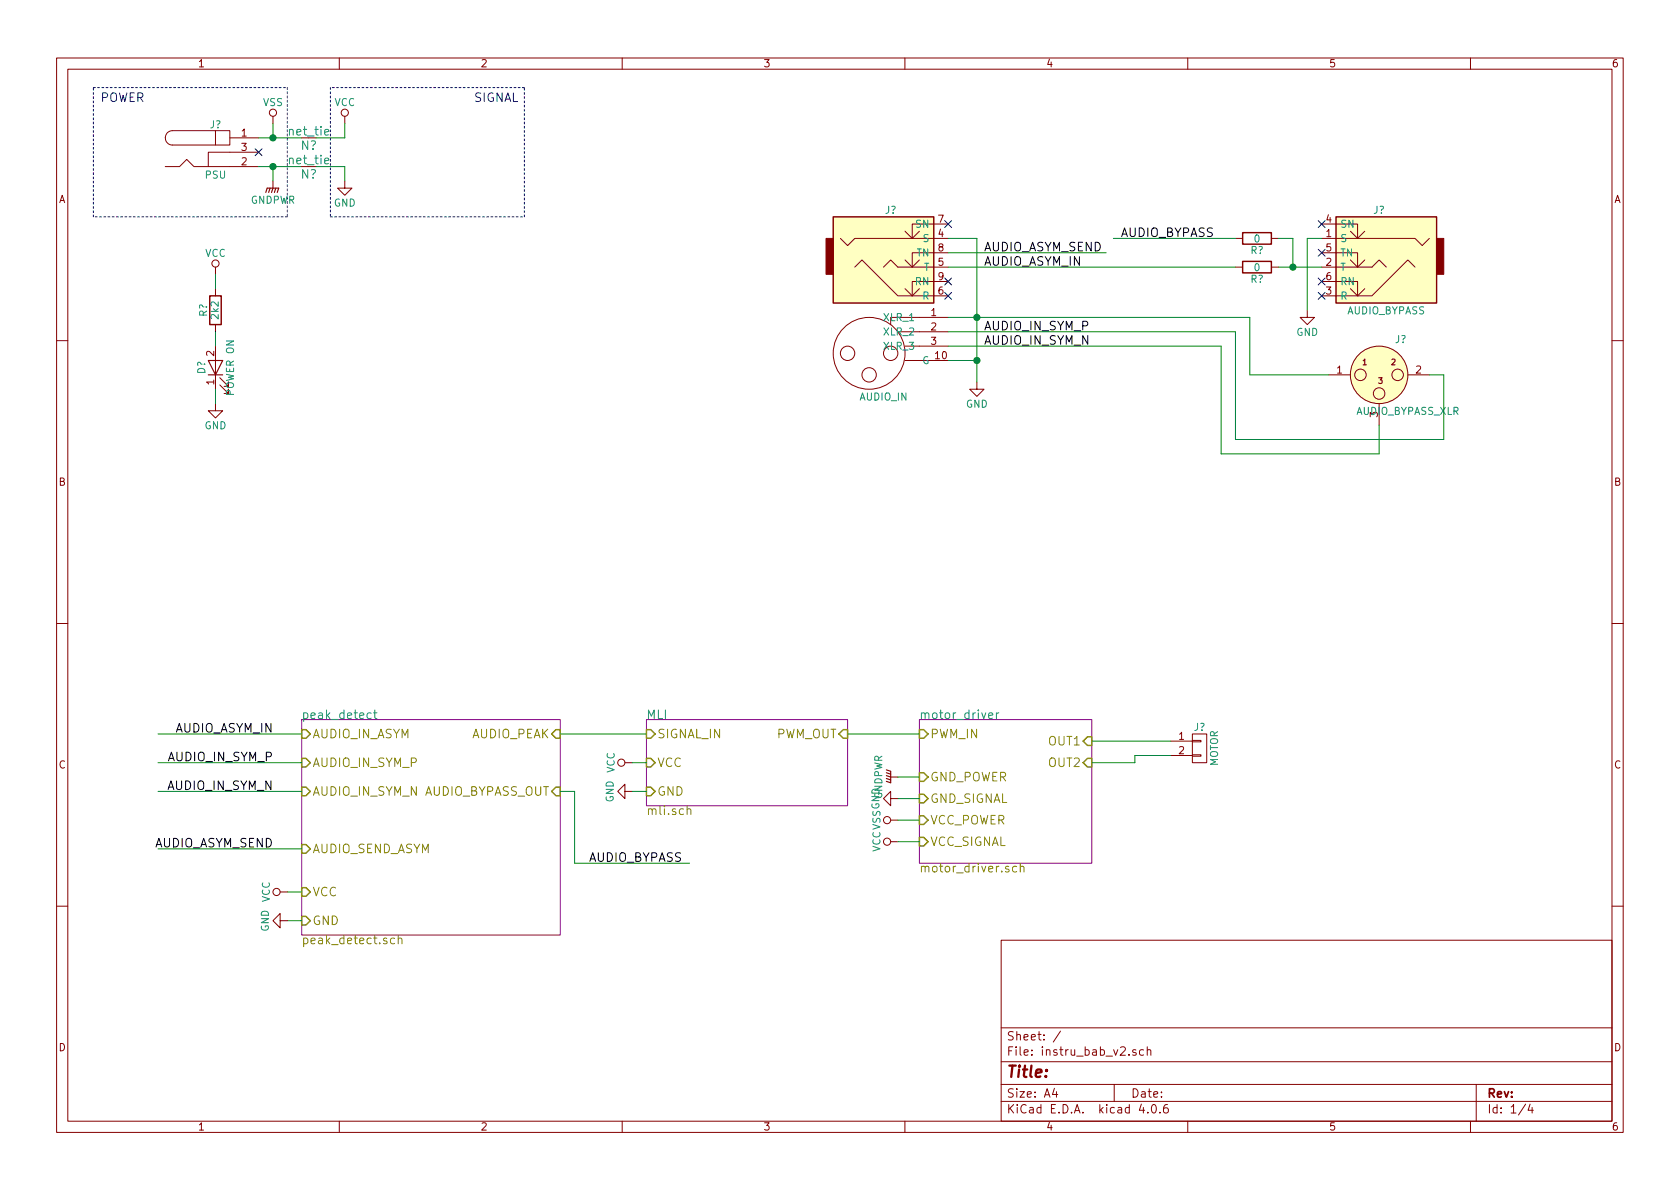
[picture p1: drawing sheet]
<svg xmlns="http://www.w3.org/2000/svg" width="297mm" height="210mm" viewBox="0 0 297 210" stroke-linecap="round" stroke-linejoin="round" font-family="sans-serif">
<g fill="none" stroke="#840000" stroke-width=".18">
<path d="M10 10.3h277v189.9h-277zM12 12.2h273v186.1h-273zM60 10.3v1.9M110 10.3v1.9M160 10.3v1.9M210 10.3v1.9M260 10.3v1.9M29.2 29.5h2.5l1.3-1.3 1.3 1.3h11.4M38.1 23.1h2.5v2.5h-2.5zM38.1 23.1h-7.6a1.27 1.27 0 0 0-1.3 1.3 1.27 1.27 0 0 0 1.3 1.2h7.6M40.6 24.4h5.1M45.7 26.9h-8.9v2.6"/>
<path d="M48.3 20.6v1.2M48.3 32v1.3M61 32v1.3h1.2l-1.2 1.2-1.3-1.2h1.3M61 20.6v1.2M167.6 39.6h-6.3v2.6M233.7 39.6h6.3v2.6M38.1 47.2v1.3M38.1 51v1.3M38.1 57.4v1.3M148.6 42.2l1.3 1.2 1.2-1.2h16.5M151.1 47.2l1.3-1.2 6.3 6.3h8.9M156.2 47.2l1.3-1.2 1.2 1.2h8.9"/>
<path d="M158.7 58.7h8.9M160 51l1.3 1.3 1.3-1.3M160 46l1.3 1.2 1.3-1.2M160 40.9l1.3 1.3 1.3-1.3M167.6 49.8h-6.3v2.5M167.6 44.7h-6.3v2.5M167.6 56.1h-10.1v1.3M218.4 47.2h1.3M218.4 42.2h1.3M224.8 47.2h1.3M224.8 42.2h1.3M231.1 54.9v1.2h1.3l-1.3 1.3-1.2-1.3h1.2"/>
<path d="M233.7 49.8h6.3v2.5M233.7 44.7h6.3v2.5M233.7 42.2h16.5l1.3 1.2 1.2-1.2M233.7 47.2h8.9l1.2-1.2 1.3 1.2M238.8 51l1.2 1.3 1.3-1.3M238.8 46l1.2 1.2 1.3-1.2M238.8 40.9l1.2 1.3 1.3-1.3M250.2 47.2l-1.3-1.2-6.3 6.3h-8.9M10 60.2h2M38.1 71.4v1.2h1.3l-1.3 1.3-1.3-1.3h1.3M38.1 61.2v7.6M38.9 68.1l1.5 1.5v-.8v.8h-.8"/>
<path d="M38.9 66.8l1.5 1.5v-.7v.7h-.8M160 61.2h7.6M160 63.7h5.1M172.7 67.6v1.2h1.3l-1.3 1.3-1.3-1.3h1.3M234.9 66.3h3.9M243.8 71.4v3.8M248.9 66.3h3.8M285 60.2h2M10 110.3h2M285 110.3h2M110.5 139.9v-1.2l-1.3 1.2 1.3 1.3v-1.3h1.3M110.5 134.9h1.3"/>
<path d="M157.5 137.4h1.2M207 131.1h3.8M207 133.6h3.8M210.8 133.5h1.5v.2h-1.5zM210.8 130.9h1.5v.3h-1.5zM210.8 129.8h2.6v5.1h-2.6zM49.5 157.7h1.3M157.5 141.2v-1.3l-1.3 1.3 1.3 1.3v-1.3h1.2M157.5 148.8h1.2M157.5 145h1.2M10 160.2h2M49.5 162.8v-1.3l-1.2 1.3 1.2 1.3v-1.3h1.3"/>
<path d="M177 166.3h108v32h-108zM285 160.2h2M60 198.3v1.9M110 198.3v1.9M160 198.3v1.9M177 194.8h108M177 191.8h108M177 187.8h108M177 181.8h108M186.4 192.5l-.3 1h.9M186.8 193v1M187.5 182.3l-1.3 2"/>
<path d="M197 191.8v3M200.8 185.7a.37 .37 0 0 0-.5 .1v.2l.5 .2 .1 .1-.2 .3-.4-.1M201.8 195.2l-.4 1.1h1M202.2 185.7l-.4-.1-.3 .3v.6l.3 .1 .4-.1M202.8 185.7l.2-.1 .4 .1 .1 .9M202.8 185.1v1.5M202.9 196.7v.1M203.8 195.4l.1-.1a.81 .81 0 0 1 .6 .6 .81 .81 0 0 1-.3 .8l-.1 .1a.8 .8 0 0 1-.6-.6 .8 .8 0 0 1 .3-.8zM205.1 196.7v.1M206.4 195.3a.59 .59 0 0 0-.7 .7l.1 .7 .2 .1 .5-.1 .1-.5-.2-.2-.4-.1-.3 .3M210 198.3v1.9M260 198.3v1.9"/>
<path d="M261 191.8v6.5M269.7 195.2l-1.2 2M270.5 195.2l-.3 1.1h.9M270.9 195.8v1"/>
<circle cx="48.3" cy="19.9" r=".63"/>
<circle cx="61" cy="19.9" r=".63"/>
<circle cx="38.1" cy="46.6" r=".63"/>
<circle cx="149.9" cy="62.5" r="1.27"/>
<circle cx="153.7" cy="62.5" r="6.3"/>
<circle cx="153.7" cy="66.3" r="1.27"/>
<circle cx="157.5" cy="62.5" r="1.27"/>
<circle cx="240.5" cy="66.3" r="1.02"/>
<circle cx="243.8" cy="66.3" r="5.1"/>
<circle cx="243.8" cy="69.6" r="1.02"/>
<circle cx="247.1" cy="66.3" r="1.02"/>
<circle cx="109.9" cy="134.9" r=".63"/>
<circle cx="48.9" cy="157.7" r=".63"/>
<circle cx="156.8" cy="145" r=".63"/>
<circle cx="156.8" cy="148.8" r=".63"/>
</g>
<g fill="#ffffc2" stroke="#ffffc2" stroke-width=".18">
<path d="M147.3 38.3h17.8v15.3h-17.8z"/>
<path d="M236.2 38.3h17.8v15.3h-17.8z"/>
<circle cx="243.8" cy="66.3" r="5.1"/>
</g>
<path d="M147.3 38.3h17.8v15.3h-17.8zM236.2 38.3h17.8v15.3h-17.8zM37.1 52.3h2v5.1h-2zM219.7 46.2h5.1v2.1h-5.1zM219.7 41.1h5.1v2.1h-5.1z" fill="none" stroke="#840000" stroke-width=".25"/>
<g fill="#840000" stroke="#840000" stroke-width=".18">
<path d="M146 42.2h1.3v6.3h-1.3z"/>
<path d="M254 42.2h1.3v6.3h-1.3z"/>
</g>
<path d="M53.3 127.2h45.8v38.1h-45.8zM114.3 127.2h35.6v15.3h-35.6zM162.6 127.2h30.4v25.4h-30.4z" fill="none" stroke="#840084" stroke-width=".18"/>
<path d="M65.6 126.1a.48 .48 0 0 0-.6 .1v.7a.48 .48 0 0 0 .6 .1M66.1 126.1h.5M66.3 125.5v1.4l.3 .2M174.8 126.6l.7-.2v-.3h-.5l-.2 .2 .1 .7h.6M176.2 126.1v1M176.6 126.1h-.3l-.1 .3" fill="none" stroke="#008484" stroke-width=".18"/>
<path d="M121.5 143.2l.1-.1a.36 .36 0 0 1 .5 .2v.7M179.8 153.3a.48 .48 0 0 0-.7 0v.7a.48 .48 0 0 0 .7 .1M180.4 153.3h.1a.36 .36 0 0 1 .6 .1v.8M180.4 152.7v1.5M69.8 166a.48 .48 0 0 0-.7 0v.7a.48 .48 0 0 0 .7 .1M70.4 166h.1a.36 .36 0 0 1 .6 .1v.8M70.4 165.4v1.5" fill="none" stroke="#848400" stroke-width=".18"/>
<g fill="none" stroke="#848400" stroke-width=".25">
<path d="M53.3 129h.8l.8 .8-.8 .8h-.8zM53.3 134.1h.8l.8 .8-.8 .7h-.8zM53.3 139.2h.8l.8 .7-.8 .8h-.8zM97.5 129.8l.8-.8h.8v1.6h-.8zM98.3 139.2h.8v1.5h-.8l-.8-.8zM114.3 134.1h.8l.7 .8-.7 .7h-.8zM114.3 139.2h.8l.7 .7-.7 .8h-.8zM114.3 129h.8l.7 .8-.7 .8h-.8zM149.1 129h.8v1.6h-.8l-.8-.8zM162.6 136.6h.7l.8 .8-.8 .8h-.7zM162.6 129h.7l.8 .8-.8 .8h-.7zM191.5 134.9l.8-.8h.7v1.5h-.7z"/>
<path d="M192.3 130.3h.7v1.5h-.7l-.8-.7zM53.3 157h.8l.8 .7-.8 .8h-.8zM53.3 149.3h.8l.8 .8-.8 .8h-.8zM162.6 148.1h.7l.8 .7-.8 .8h-.7zM162.6 144.3h.7l.8 .7-.8 .8h-.7zM162.6 140.5h.7l.8 .7-.8 .8h-.7zM53.3 162h.8l.8 .8-.8 .8h-.8z"/>
</g>
<g fill="none" stroke="#008400" stroke-width=".18">
<path d="M45.7 24.4h7.6M45.7 29.5h7.6M48.3 21.8v2.6M48.3 29.5v2.5M55.9 29.5h5.1v2.5M61 21.8v2.6h-5.1M38.1 48.5v2.5M38.1 58.7v2.5M167.6 42.2h5.1v25.4M167.6 47.2h50.8M167.6 56.1h53.4v10.2h13.9M167.6 58.7h50.8v19h36.9v-11.4h-2.6"/>
<path d="M167.6 44.7h28M196.8 42.2h21.6M226.1 42.2h2.5v5M226.1 47.2h7.6M233.7 42.2h-2.6v12.7M38.1 68.8v2.6M167.6 63.7h5.1M167.6 61.2h48.3v19.1h27.9v-5.1M27.9 129.8h25.4M27.9 139.9h25.4M27.9 134.9h25.4M99.1 129.8h15.2"/>
<path d="M99.1 139.9h2.5v12.7h20.3M111.8 139.9h2.5M111.8 134.9h2.5M149.9 129.8h12.7M158.7 137.4h3.9M193 131.1h14M207 133.6h-6.3v1.3h-7.7M27.9 150.1h25.4M50.8 157.7h2.5M158.7 141.2h3.9M158.7 148.8h3.9M158.7 145h3.9"/>
<path d="M50.8 162.8h2.5"/>
</g>
<path d="M47 34l.2-.7h2.1l-.3 .7M47.8 33.3l-.3 .7M48.3 33.3l-.3 .7M48.8 33.3l-.3 .7M36.8 63.7h2.6l-1.3 2.6zM36.8 66.3h2.6M156.7 136.1l.8 .3v2l-.8-.2M156.7 136.6l.8 .3M156.7 137.2l.8 .2M156.7 137.7l.8 .2" fill="none" stroke="#840000" stroke-width=".2"/>
<g fill="none" stroke="#000084" stroke-width=".18">
<path d="M45.1 26.3l1.2 1.2M46.3 26.3l-1.2 1.2M167 39l1.2 1.2M168.2 39l-1.2 1.2M233.1 39l1.2 1.2M234.3 39l-1.2 1.2M167 49.2l1.2 1.2M167 51.7l1.2 1.2M168.2 49.2l-1.2 1.2M168.2 51.7l-1.2 1.2M233.1 44.1l1.2 1.2M233.1 49.2l1.2 1.2"/>
<path d="M233.1 51.7l1.2 1.2M234.3 44.1l-1.2 1.2M234.3 49.2l-1.2 1.2M234.3 51.7l-1.2 1.2"/>
</g>
<g fill="#008400" stroke="#008400" stroke-width=".25">
<circle cx="172.7" cy="63.7" r=".51"/>
<circle cx="48.3" cy="29.5" r=".51"/>
<circle cx="48.3" cy="24.4" r=".51"/>
<circle cx="172.7" cy="56.1" r=".51"/>
<circle cx="228.6" cy="47.2" r=".51"/>
</g>
<path d="M16.5 15.5h34.3M50.8 15.5v22.8M58.4 15.5v22.8M92.7 15.5h-34.3M16.5 38.3v-22.8M50.8 38.3h-34.3M58.4 38.3h34.3M92.7 38.3v-22.8" fill="none" stroke="#0000c2" stroke-width=".18" stroke-dasharray=".3 .4"/>
<text font-size="2.8" fill="#840000" x="178" y="190.5">Title:</text>
<g font-size="2.1" fill="#0000c2">
<text x="17.8" y="18">POWER</text>
<text x="83.8" y="18">SIGNAL</text>
</g>
<g font-size="2.1" fill="#008484">
<text x="51.2" y="24">net_tie</text>
<text x="51.2" y="29.1">net_tie</text>
<text x="53.2" y="26.5">N?</text>
<text x="53.2" y="31.6">N?</text>
<text x="53.3" y="127.1">peak_detect</text>
<text x="114.3" y="127.1">MLI</text>
<text x="162.6" y="127.1">motor_driver</text>
</g>
<g font-size="2.1">
<text x="197.9" y="41.9">AUDIO_BYPASS</text>
<text x="174" y="44.4">AUDIO_ASYM_SEND</text>
<text x="174" y="47">AUDIO_ASYM_IN</text>
<text x="174" y="58.4">AUDIO_IN_SYM_P</text>
<text x="174" y="61">AUDIO_IN_SYM_N</text>
<text x="30.8" y="129.5">AUDIO_ASYM_IN</text>
<text x="29.7" y="134.6">AUDIO_IN_SYM_P</text>
<text x="29.6" y="139.7">AUDIO_IN_SYM_N</text>
<text x="27" y="149.9">AUDIO_ASYM_SEND</text>
<text x="104.1" y="152.4">AUDIO_BYPASS</text>
</g>
<g font-size="2.1" fill="#848400">
<text x="55.3" y="130.6">AUDIO_IN_ASYM</text>
<text x="83.2" y="130.6">AUDIO_PEAK</text>
<text x="116.2" y="130.6">SIGNAL_IN</text>
<text x="137.1" y="130.6">PWM_OUT</text>
<text x="164.5" y="130.6">PWM_IN</text>
<text x="185.4" y="131.8">OUT1</text>
<text x="55.3" y="135.6">AUDIO_IN_SYM_P</text>
<text x="116.2" y="135.6">VCC</text>
<text x="185.4" y="135.6">OUT2</text>
<text x="55.3" y="140.7">AUDIO_IN_SYM_N AUDIO_BYPASS_OUT</text>
<text x="116.2" y="140.7">GND</text>
<text x="164.5" y="142">GND_SIGNAL</text>
<text x="164.5" y="138.2">GND_POWER</text>
<text x="114.3" y="144.1">mli.sch</text>
<text x="164.5" y="149.6">VCC_SIGNAL</text>
<text x="164.5" y="145.8">VCC_POWER</text>
<text x="55.3" y="150.9">AUDIO_SEND_ASYM</text>
<text x="162.6" y="154.3">motor_driver.sch</text>
<text x="55.3" y="158.5">VCC</text>
<text x="53.3" y="167">peak_detect.sch</text>
<text x="55.3" y="163.6">GND</text>
</g>
<g font-size="2.1" fill="#840000">
<text x="178" y="184">Sheet: /</text>
<text x="178" y="186.7">File: instru_bab_v2.sch</text>
<text x="178" y="196.9">KiCad E.D.A. kicad 4.0.6</text>
<text x="178" y="194.1">Size: A4</text>
<text x="200" y="194.1">Date:</text>
<text x="263" y="194.1">Rev:</text>
<text x="263" y="196.9">Id: 1/4</text>
</g>
<g font-size="1.8" fill="#840000">
<text x="35" y="11.9">1</text>
<text x="85" y="11.9">2</text>
<text x="135" y="11.9">3</text>
<text x="185" y="11.9">4</text>
<text x="235" y="11.9">5</text>
<text x="285" y="11.9">6</text>
<text x="42.7" y="24.1">1</text>
<text x="42.7" y="29.2">2</text>
<text x="42.7" y="26.7">3</text>
<text x="10.4" y="35.9">A</text>
<text x="285.4" y="35.9">A</text>
<text x="165.9" y="41.9">4</text>
<text x="165.9" y="39.4">7</text>
<text x="234.5" y="41.9">1</text>
<text x="234.5" y="39.4">4</text>
<text x="165.9" y="47">5</text>
<text x="165.9" y="44.4">8</text>
<text x="234.5" y="47">2</text>
<text x="234.5" y="44.4">5</text>
<text x="165.9" y="52.1">6</text>
<text x="165.9" y="49.5">9</text>
<text x="234.5" y="52.1">3</text>
<text x="234.5" y="49.5">6</text>
<text x="164.6" y="55.9">1</text>
<text x="164.6" y="58.4">2</text>
<text x="37.8" y="63" transform="rotate(-90 37.8 63)">2</text>
<text x="164.6" y="61">3</text>
<text x="165.4" y="63.5">10</text>
<text x="37.8" y="68" transform="rotate(-90 37.8 68)">1</text>
<text x="236.4" y="66">1</text>
<text x="250.3" y="66">2</text>
<text x="243.6" y="73.8" transform="rotate(-90 243.6 73.8)">3</text>
<text x="10.4" y="85.9">B</text>
<text x="285.4" y="85.9">B</text>
<text x="208.4" y="130.8">1</text>
<text x="10.4" y="135.9">C</text>
<text x="208.4" y="133.3">2</text>
<text x="285.4" y="135.9">C</text>
<text x="10.4" y="185.9">D</text>
<text x="285.4" y="185.9">D</text>
<text x="35" y="199.9">1</text>
<text x="85" y="199.9">2</text>
<text x="135" y="199.9">3</text>
<text x="185" y="199.9">4</text>
<text x="235" y="199.9">5</text>
<text x="285" y="199.9">6</text>
</g>
<g font-size="1.8" fill="#008484">
<text x="37.1" y="22.7">J?</text>
<text x="46.5" y="18.7">VSS</text>
<text x="59.1" y="18.7">VCC</text>
<text x="36.3" y="31.6">PSU</text>
<text x="44.2" y="36">GNDPWR</text>
<text x="59" y="36.5">GND</text>
<text x="156.5" y="37.8">J?</text>
<text x="161.9" y="40.3">SN</text>
<text x="237" y="40.3">SN</text>
<text x="242.8" y="37.8">J?</text>
<text x="36.2" y="45.4">VCC</text>
<text x="162" y="45.3">TN</text>
<text x="163.2" y="42.8">S</text>
<text x="163.2" y="47.9">T</text>
<text x="221.1" y="44.9">R?</text>
<text x="221.8" y="47.9">0</text>
<text x="221.8" y="42.9">0</text>
<text x="237" y="42.8">S</text>
<text x="237" y="47.9">T</text>
<text x="237" y="45.3">TN</text>
<text x="161.8" y="50.4">RN</text>
<text x="163.1" y="53">R</text>
<text x="221.1" y="50">R?</text>
<text x="237" y="53">R</text>
<text x="237" y="50.4">RN</text>
<text x="36.6" y="56" transform="rotate(-90 36.6 56)">R?</text>
<text x="38.6" y="56.3" transform="rotate(-90 38.6 56.3)">2k2</text>
<text x="156.3" y="56.8">XLR_1</text>
<text x="156.3" y="59.3">XLR_2</text>
<text x="229.2" y="59.4">GND</text>
<text x="238.1" y="55.6">AUDIO_BYPASS</text>
<text x="156.3" y="61.8">XLR_3</text>
<text x="163" y="64.4">G</text>
<text x="246.6" y="60.6">J?</text>
<text x="36.3" y="66.2" transform="rotate(-90 36.3 66.2)">D?</text>
<text x="41.4" y="69.9" transform="rotate(-90 41.4 69.9)">POWER ON</text>
<text x="152" y="70.8">AUDIO_IN</text>
<text x="36.1" y="75.9">GND</text>
<text x="170.8" y="72.1">GND</text>
<text x="239.7" y="73.3">AUDIO_BYPASS_XLR</text>
<text x="211.1" y="129.2">J?</text>
<text x="108.7" y="136.7" transform="rotate(-90 108.7 136.7)">VCC</text>
<text x="215.3" y="135.6" transform="rotate(-90 215.3 135.6)">MOTOR</text>
<text x="108.5" y="141.9" transform="rotate(-90 108.5 141.9)">GND</text>
<text x="156" y="141.4" transform="rotate(-90 156 141.4)">GNDPWR</text>
<text x="155.7" y="150.7" transform="rotate(-90 155.7 150.7)">VCCVSSGND</text>
<text x="47.7" y="159.6" transform="rotate(-90 47.7 159.6)">VCC</text>
<text x="47.5" y="164.8" transform="rotate(-90 47.5 164.8)">GND</text>
</g>
<g font-size="1.4" fill="#840000">
<text x="240.9" y="64.6">1</text>
<text x="246" y="64.6">2</text>
<text x="243.7" y="67.9">3</text>
</g>
</svg>
